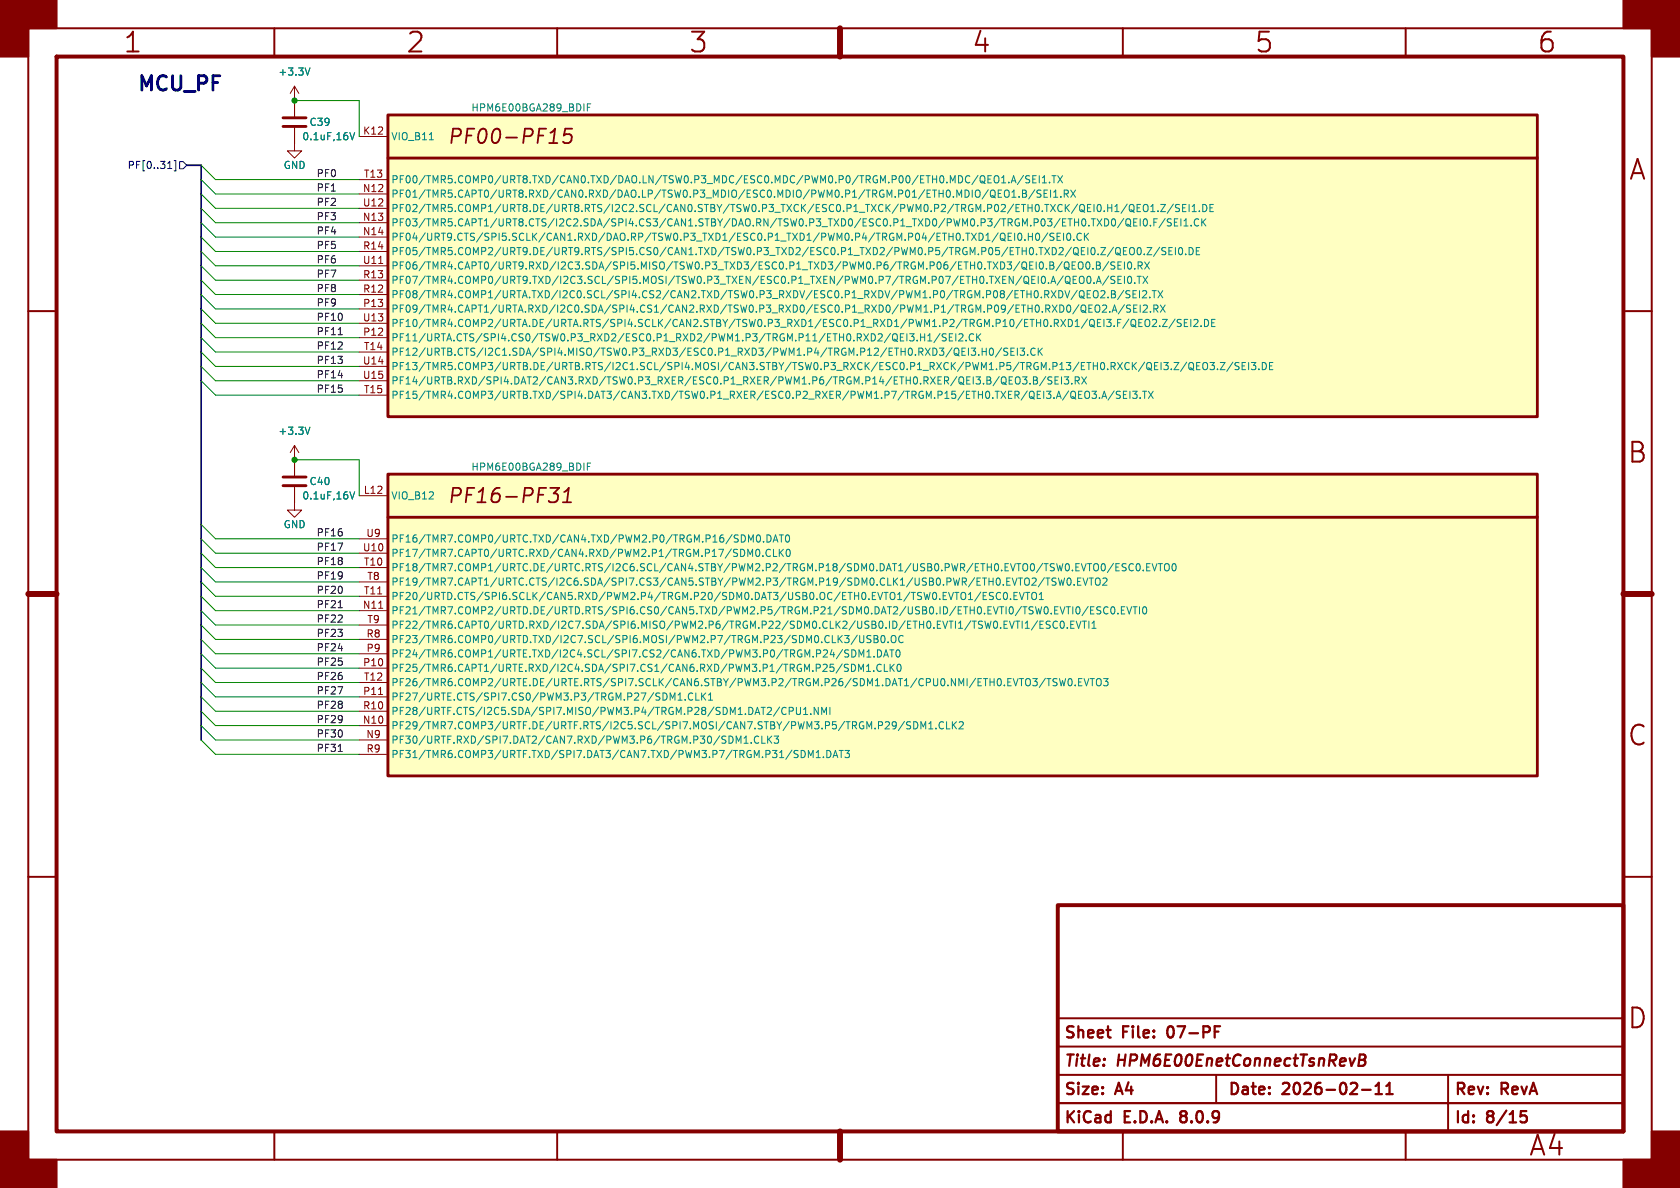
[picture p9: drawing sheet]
<svg xmlns="http://www.w3.org/2000/svg" width="297mm" height="210mm" viewBox="0 0 297 210" stroke-linecap="round" stroke-linejoin="round" font-family="sans-serif">
<g fill="none" stroke="#840000" stroke-width=".35">
<path d="M5 5h287v200h-287zM48.5 5v5M98.5 5v5M148.5 5v5M198.5 5v5M248.5 5v5M5 55h5M287 55h5M5 105h5M287 105h5M5 155h5M287 155h5"/>
<path d="M187 195h100M187 190h100M187 185h100M187 180h100M215 190v5M256 190v10M48.5 200v5M98.5 200v5M148.5 200v5M198.5 200v5M248.5 200v5"/>
</g>
<path d="M10 10h277v190h-277zM187 160h100v40h-100z" fill="none" stroke="#840000" stroke-width=".7"/>
<path d="M148.5 5v5M5 105h5M287 105h5M148.5 200v5" fill="none" stroke="#840000" stroke-width="1.1"/>
<g fill="#840000" stroke="#840000" stroke-width=".35">
<path d="M0 0h10v5h-5v5h-5z"/>
<path d="M0 200h5v5h5v5h-10z"/>
<path d="M287 0h10v10h-5v-5h-5z"/>
<path d="M292 200h5v10h-10v-5h5z"/>
</g>
<g fill="none" stroke="#840000" stroke-width=".4">
<path d="M206.5 181.8l-.1 .4 .1 .8M208.7 196.6l-.1 .2 .1 .3M208.7 197.5l-.1 .1 .1 .6M240.3 187.4h.7M240.4 186.4h.7a.49 .49 0 0 1 .3 .5 .49 .49 0 0 1-.4 .5M240.8 192.6h1.5M241 187.4l.2 .1a.58 .58 0 0 1-.3 .9h-.7M243.2 193.4h1.1M243.2 192l.5-.6v2M245.1 193.4h1.1M245.1 192l.5-.6v2M268.9 196.4h.9"/>
<path d="M269.1 197.2h.5l.3 .4v.4l-.2 .3-.6 .1"/>
</g>
<path d="M52.1 25.4v1.3h1.2l-1.2 1.2-1.3-1.2h1.3M52.1 86.1v4.1h1.2l-1.2 1.2-1.3-1.2h1.3M52.1 81.3v2.8" fill="none" stroke="#840000" stroke-width=".18"/>
<path d="M50 85.9h4.1M50 84.3h4.1" fill="none" stroke="#840000" stroke-width=".51"/>
<path d="M61.9 86.9l.4 1.3 .4-1.3" fill="none" stroke="#008484" stroke-width=".18"/>
<path d="M68.6 83.8h203.2v53.4h-203.2z" fill="#ffffc2"/>
<path d="M68.6 83.8h203.2v53.4h-203.2zM68.6 91.4h203.2" fill="none" stroke="#840000" stroke-width=".51"/>
<path d="M97.3 86.2h1.6l-1 1 .6 .1 .2 .4-.1 .6-.5 .5M99.5 88.8h1.5M99.7 87l.8-.8-.3 2.6" fill="none" stroke="#840000" stroke-width=".32"/>
<g fill="none" stroke="#840000" stroke-width=".18">
<path d="M63.5 87.6h5.1M63.5 97.8h5.1M63.5 95.3h5.1M63.5 108h5.1M63.5 118.1h5.1M63.5 115.6h5.1M63.5 113h5.1M63.5 100.3h5.1M63.5 105.4h5.1M63.5 102.9h5.1M63.5 110.5h5.1M66.9 107.5h.8"/>
<path d="M63.5 128.3h5.1M63.5 130.8h5.1M63.5 123.2h5.1M63.5 125.7h5.1M63.5 133.4h5.1M63.5 120.7h5.1M66.9 122.8h.7"/>
</g>
<g fill="none" stroke="#008484" stroke-width=".18">
<path d="M103.8 82.5h.5M104.4 81.9h-.6v1.2M132.2 97.1l.4 .9 .5-.9v1.3M132.7 95.5l.5-.9v1.2M133.7 97.2l.2-.1a.68 .68 0 0 1 .4 .6 .68 .68 0 0 1-.4 .7l-.2-.2-.1-.3zM133.9 94.6h.1a.68 .68 0 0 1 .5 .6 .68 .68 0 0 1-.5 .6 .84 .84 0 0 1-.1-1.2zM134.9 98.2v.2M135 95.7v.1M135.6 94.6a.64 .64 0 0 1 .7 .6 .64 .64 0 0 1-.7 .6zM136.2 97.2a.6 .6 0 0 0-.8 .4 .6 .6 0 0 0 .6 .8l.2-.2M136.7 95.8l.4-1.2 .4 1.2M136.7 97.1v1.3h.6"/>
<path d="M136.8 95.5h.6M137.8 97.1v1.3M137.8 94.6h.7M137.9 97.6l.6 .8M138.1 94.6v1.2M138.5 97.1l-.7 .7M139 94.7l.2-.1a.68 .68 0 0 1 .4 .6 .68 .68 0 0 1-.4 .6l-.2-.1-.1-.4zM139.1 97.2l.2-.1a.68 .68 0 0 1 .4 .6 .68 .68 0 0 1-.4 .7l-.2-.2-.1-.3zM194.8 99.8l.2-.2a.68 .68 0 0 1 .4 .7 .68 .68 0 0 1-.4 .6l-.2-.1-.1-.4zM196.9 99.6l-1.1 1.6M197.9 99.6h-.6v1.3h.6M199.1 99.7l-.5-.1-.2 .2v.3l.6 .3 .1 .3-.3 .2-.4-.1"/>
<path d="M200.4 99.8a.6 .6 0 0 0-.9 .4 .6 .6 0 0 0 .6 .7l.3-.1M201 99.8l.1-.2a.68 .68 0 0 1 .5 .7 .68 .68 0 0 1-.5 .6l-.1-.1-.2-.4zM203.3 99.6h-.6v1.3h.6M203.7 99.6l.4 1.3 .4-1.3M204.8 99.6h.7M205.1 99.6v1.3M206 99.7l.2-.1a.43 .43 0 0 1 .5 .5v.4a.42 .42 0 0 1-.4 .4 .42 .42 0 0 1-.4-.4v-.4zM207.3 99.8l.2-.2a.68 .68 0 0 1 .4 .7 .68 .68 0 0 1-.4 .6l-.2-.1-.1-.4zM149.3 112.3h.8l-.4 .5 .3 .1v.6l-.1 .1-.6-.1M150 117.5l-.5-.1-.2 .1v.4l.6 .2 .1 .3-.3 .3-.4-.1M150 114.9h-.4l-.2 .1v.4l.5 .2 .1 .3-.2 .2h-.5M150.5 117.4a.64 .64 0 0 1 .8 .7 .64 .64 0 0 1-.8 .6z"/>
<path d="M150.6 114.9a.64 .64 0 0 1 .7 .6 .64 .64 0 0 1-.7 .6zM151.6 112.3l-1.1 1.6M151.8 118.7v-1.3l.4 .9 .4-.9v1.3M151.9 116.1v-1.2l.4 .9 .4-.9v1.2M152 112.3v1.1l.2 .2 .4-.1 .1-.1v-1.1M153.2 118.7h.7M153.2 117.8l.4-.4v1.3M153.2 116.1h.8M153.2 115.2l.4-.3v1.2M154 112.4l-.5-.1-.2 .2v.3l.6 .3 .1 .3-.3 .2-.4-.1M154.5 118.6v.1M154.5 116v.1"/>
<path d="M154.5 112.3h.4l.3 .3-.3 .3 .3 .2v.3l-.2 .2h-.5zM154.5 112.9h.4M155.1 114.9a.64 .64 0 0 1 .8 .6 .64 .64 0 0 1-.8 .6zM155.8 117.5a.6 .6 0 0 0-.8 .5 .6 .6 0 0 0 .5 .7l.3-.1M155.9 112.5l.1-.2a.68 .68 0 0 1 .5 .7 .68 .68 0 0 1-.5 .6l-.1-.1-.2-.4zM156.2 116.1l.4-1.2 .5 1.2M156.3 117.4v1.3h.6M156.3 115.8h.6M157 113.5v.1M157.3 114.9h.7M157.4 117.4v1.3M157.5 118l.6 .7"/>
<path d="M157.6 112.5l.2-.2a.43 .43 0 0 1 .6 .5v.4a.42 .42 0 0 1-.4 .4 .42 .42 0 0 1-.5-.4zM157.7 114.9v1.2M158.1 117.4l-.7 .7M158.5 115l.2-.1a.68 .68 0 0 1 .4 .6 .68 .68 0 0 1-.4 .6l-.2-.1-.1-.3zM158.7 117.5l.2-.1a.68 .68 0 0 1 .4 .7 .68 .68 0 0 1-.4 .6l-.2-.1-.1-.4zM159.7 112.5a.6 .6 0 0 0-.9 .4 .6 .6 0 0 0 .6 .7l.3-.1M173.4 104.7l-1.1 1.6M173.8 105.3h.4M174.4 104.7h-.6v1.3h.6M175.6 104.8l-.5-.1-.1 .1v.4l.5 .2 .1 .3-.2 .3-.5-.1M176.9 104.8a.6 .6 0 0 0-.8 .5 .6 .6 0 0 0 .6 .7l.2-.1M177.5 104.8l.2-.1a.68 .68 0 0 1 .4 .7 .68 .68 0 0 1-.4 .6l-.2-.1-.1-.4z"/>
<path d="M178.6 105.9v.1M179.3 105.3h.4M179.6 109.8h.7M179.9 104.7h-.6v1.3h.6M179.9 109.8v1.3M180.2 104.7l.4 1.3 .5-1.3M180.7 109.8v1.3M181.3 111.1h.7M181.3 110.2l.3-.4v1.3M181.3 104.7h.7M181.7 104.7v1.3M182.5 102.2h.4l.3 .3-.8 .9h.8"/>
<path d="M182.6 104.8l.1-.1a.43 .43 0 0 1 .5 .4v.5a.42 .42 0 0 1-.4 .4 .42 .42 0 0 1-.4-.4v-.5zM183.4 109.7l-1.1 1.7M183.7 106h.8M183.7 105.1l.4-.4v1.3M183.9 110.4h.4M184.5 109.8h-.6v1.3h.6M184.6 102.1l-1.1 1.7M184.8 119.9l-1.1 1.6M184.9 102.2h.7M185.1 120h.7M185.2 102.2v1.2M185.4 120v1.2"/>
<path d="M185.7 109.9l-.5-.1-.2 .1v.4l.5 .2 .2 .3-.3 .3-.5-.1M186.7 102.2h-.5l-.2 .1v.4l.6 .2 .1 .3-.2 .2h-.5M186.9 109.9a.6 .6 0 0 0-.8 .4 .6 .6 0 0 0 .6 .8l.2-.2M187.1 102.2l.3 1.2 .3-.9 .2 .9 .3-1.2M187.3 120l.3 1.2 .2-.9 .3 .9 .3-1.2M187.6 109.9l.1-.1a.68 .68 0 0 1 .5 .6 .68 .68 0 0 1-.5 .7 .84 .84 0 0 1-.1-1.2zM188.5 107.3h.7M188.7 110.9v.2M188.7 102.3l.2-.1a.68 .68 0 0 1 .5 .6 .68 .68 0 0 1-.5 .6l-.2-.1-.1-.3zM188.9 107.3v1.2M189.3 110.4h.4M189.7 107.3v1.2"/>
<path d="M189.9 103.3v.1M189.9 109.8h-.6v1.3h.6M190.3 109.8l.4 1.3 .4-1.3M190.3 107.4l.2-.1a.68 .68 0 0 1 .4 .6 .68 .68 0 0 1-.4 .6l-.2-.1-.1-.4zM190.5 102.8h.4M191.1 102.2h-.6v1.2h.6M191.3 120h-.6v1.2h.6M191.4 109.8h.7M191.5 102.2l.4 1.2 .4-1.2M191.7 120l.4 1.2 .4-1.2M191.7 109.8v1.3M192.4 107.2l-1.1 1.6"/>
<path d="M192.5 109.8v1.3M192.6 102.2h.7M192.7 120h.8M192.8 107.9h.4M192.9 102.2v1.2M193 111.1h.8M193 110.2l.4-.4v1.3M193.1 120v1.2M193.4 107.3h-.6v1.2h.6M193.7 102.4l.3-.2a.43 .43 0 0 1 .5 .4v.4a.42 .42 0 0 1-.4 .5 .42 .42 0 0 1-.5-.5zM194.6 107.3h-.5l-.1 .1v.3l.5 .3 .1 .3-.2 .2h-.5M195 102.3l.5-.1 .2 .3-.8 .9h.8"/>
<path d="M195.1 120h.8l-.4 .4 .3 .2v.5l-.2 .1-.5-.1M195.9 107.4a.6 .6 0 0 0-.9 .4 .6 .6 0 0 0 .6 .7l.3-.1M196.5 107.4l.2-.1a.68 .68 0 0 1 .4 .6 .68 .68 0 0 1-.4 .6l-.2-.1-.1-.4zM197.3 100.2h.4M197.6 108.4v.1M198.2 107.9h.5M198.8 107.3h-.6v1.2h.6M199.2 107.3l.4 1.2 .5-1.2M200.3 107.3h.7M200.7 107.3v1.2M201.4 107.3v1.2M202.1 100.8v.1"/>
<path d="M202.1 107.4l.2-.1a.68 .68 0 0 1 .4 .6 .68 .68 0 0 1-.4 .6l-.2-.1-.1-.4zM202.7 100.2h.4M118.9 123.4l.4-.9v1.3M119.9 123.8h.7M119.9 122.9l.3-.4v1.3M121.1 123.6v.2M122.5 122.6a.6 .6 0 0 0-.9 .4 .6 .6 0 0 0 .6 .8l.3-.2M123 122.5v1.3h.6M124 122.5v1.3M124.2 123l.6 .8M124.8 122.5l-.8 .7M125.2 123.8h.8"/>
<path d="M125.2 122.9l.4-.4v1.3M130.1 130.1l.5 .9 .4-.9v1.3M131.5 131.4h.8M131.5 130.5l.4-.4v1.3M132.8 131.3v.1M134.1 130.2a.6 .6 0 0 0-.8 .5 .6 .6 0 0 0 .6 .7l.2-.1M134.7 130.1v1.3h.6M135.7 130.1v1.3M135.9 130.7l.5 .7M136.4 130.1l-.7 .7M136.9 130.1h.7l-.4 .5 .4 .1v.6l-.2 .1-.5-.1M139 125.2a.6 .6 0 0 0-.9 .4 .6 .6 0 0 0 .6 .7l.3-.1"/>
<path d="M139.5 125.7l.6-.1 .1-.1v-.3l-.7-.2v1.3M140.8 125v1.1l.2 .2 .4-.1 .1-.1v-1.1M141.9 132.7a.68 .68 0 0 1 .5 .6 .68 .68 0 0 1-.5 .6M142.1 126.3h.7M142.1 125.4l.3-.4v1.3M142.9 133.9v-1.2l.4 .9 .5-.9v1.2M143.3 126.2v.1M144.3 133l.4-.3v1.2M144.3 133.9h.7M144.7 125v1.3l-.8-1.3v1.3M145.3 126.3v-1.3l.4 .9 .4-.9v1.3M145.6 133.8v.1"/>
<path d="M146.2 132.7a.64 .64 0 0 1 .7 .6 .64 .64 0 0 1-.7 .6zM146.7 125v1.3M147.3 133.9l.4-1.2 .4 1.2M147.4 133.6h.6M148.4 132.7h.7M148.7 132.7v1.2M149.4 132.7h.8l-.5 .4 .4 .2v.5l-.2 .1-.5-.1M159.9 127.5l-1.1 1.7M161 127.6h-.5l-.2 .1v.4l.6 .2 .1 .3-.3 .2h-.4M161.5 127.6a.64 .64 0 0 1 .8 .6 .64 .64 0 0 1-.8 .6zM162.8 128.8v-1.2l.4 .9 .5-.9v1.2M164.2 128.8h.7"/>
<path d="M164.2 127.9l.4-.3v1.2M165.5 128.7v.1M166.8 127.7a.6 .6 0 0 0-.8 .4 .6 .6 0 0 0 .6 .7l.2-.1M167.3 127.6v1.2h.6M168.4 127.6v1.2M168.6 128.1l.5 .7M169.1 127.6l-.7 .7M169.6 127.7l.5-.1 .2 .3-.8 .9h.8M186.9 120h-.5l-.2 .1v.3l.6 .3 .1 .3-.3 .2h-.5M188.9 120.1l.2-.1a.68 .68 0 0 1 .5 .6 .68 .68 0 0 1-.5 .6l-.2-.1-.1-.4zM190.1 121.1v.1M190.7 120.6h.4"/>
<path d="M194 120h.1a.43 .43 0 0 1 .6 .4v.4a.42 .42 0 0 1-.4 .4 .42 .42 0 0 1-.5-.4v-.4z"/>
</g>
<path d="M68.6 20.3h203.2v53.4h-203.2z" fill="#ffffc2"/>
<path d="M50 22.4h4.1M50 20.8h4.1M68.6 20.3h203.2v53.4h-203.2zM68.6 27.9h203.2" fill="none" stroke="#840000" stroke-width=".51"/>
<path d="M97.1 25.3h1.4M101.2 22.7h-1.3l-.2 1.3 .4-.3 .8 .1 .2 .4-.2 .8-.4 .3h-.6l-.4-.3" fill="none" stroke="#840000" stroke-width=".32"/>
<g fill="none" stroke="#840000" stroke-width=".18">
<path d="M52.1 15.2v5.4M52.1 15.2l-.8 1.3M52.1 15.2l.7 1.3M52.1 22.6v2.8M63.5 24.1h5.1M63.5 34.3h5.1M63.5 39.4h5.1M63.5 31.8h5.1M63.5 36.8h5.1M63.5 41.9h5.1M63.5 59.7h5.1M63.5 54.6h5.1"/>
<path d="M63.5 52.1h5.1M63.5 49.5h5.1M63.5 44.5h5.1M63.5 47h5.1M63.5 57.2h5.1M66.9 46.6h.8M52.1 78.7l-.8 1.3M52.1 78.7v5.4M52.1 78.7l.7 1.3M63.5 62.2h5.1M63.5 69.9h5.1M63.5 64.8h5.1"/>
<path d="M63.5 67.3h5.1M52.1 86.1v2.8"/>
</g>
<g fill="none" stroke="#008484" stroke-width=".18">
<path d="M54.8 12l-.4 1.3M103.8 19h.5M104.4 18.4h-.6v1.2M61.9 23.4l.4 1.3 .4-1.3M75.9 24.7h.7M175.9 31.1h.1a.43 .43 0 0 1 .6 .4v.4a.42 .42 0 0 1-.4 .4 .42 .42 0 0 1-.5-.4v-.4zM177.1 32.3h.7M177.1 31.4l.3-.3v1.2M177.7 33.7l.2-.1a.43 .43 0 0 1 .5 .4v.4a.42 .42 0 0 1-.4 .5 .42 .42 0 0 1-.4-.5v-.4zM178.3 32.2v.1M178.8 32.3l.4-1.2 .4 1.2M178.9 32h.6"/>
<path d="M178.9 34.9h.7M178.9 34l.4-.4v1.3M180.2 34.7v.2M180.8 33.6h.4l.2 .2-.2 .4 .2 .1 .1 .3-.2 .3h-.5zM180.8 34.2h.4M180.9 31l-1 1.6M182 31.1h-.4l-.2 .1v.3l.5 .3 .1 .3-.2 .2h-.5M182.6 31.7h.4M182.9 33.5l-1 1.7M183.2 31.1h-.6v1.2h.6M183.7 31.1v1.2M184 33.7l-.5-.1-.1 .1v.4l.5 .2 .1 .3-.2 .3-.5-.1"/>
<path d="M184.3 32.3h.7M184.3 31.4l.3-.3v1.2M184.6 34.2h.4M185.2 33.6h-.6v1.3h.6M185.5 32.2v.1M185.7 33.6v1.3M186 31.1h.7M186.3 34.9h.7M186.3 34l.3-.4v1.3M186.3 31.1v1.2M187 31.1l.8 1.2M187.5 34.7v.2"/>
<path d="M187.8 31.1l-.8 1.2M188.1 34.3l.6-.1 .2-.2-.1-.3-.7-.1v1.3M188.4 34.3l.5 .6M189.3 33.6l.8 1.3M190.1 33.6l-.8 1.3M196.8 38.7a.68 .68 0 0 1 .4 .6 .68 .68 0 0 1-.4 .6M198.7 38.6l-1.1 1.7M199.1 38.9l.2-.2a.43 .43 0 0 1 .6 .4v.4a.42 .42 0 0 1-.4 .5 .42 .42 0 0 1-.5-.5zM199.3 36.1l-1.1 1.6M199.3 39.6l.6 .5M199.7 36.3l.2-.2a.43 .43 0 0 1 .6 .5v.4a.42 .42 0 0 1-.4 .4 .42 .42 0 0 1-.5-.4zM199.9 37.1l.6 .4"/>
<path d="M200.4 39.3h.4M201 36.7h.4M201 38.7h-.6v1.2h.6M201.6 38.7v1.2M201.6 36.1h-.6v1.3h.6M202.2 36.3l.2-.2a.43 .43 0 0 1 .6 .5v.4a.42 .42 0 0 1-.5 .4 .42 .42 0 0 1-.4-.4zM202.2 38.8l.2-.1a.68 .68 0 0 1 .5 .6 .68 .68 0 0 1-.5 .6l-.2-.1-.1-.3zM203.4 39.8v.1M203.4 36.5l.4-.4v1.3M203.4 37.4h.8M204 39.3h.4M204.6 38.7h-.6v1.2"/>
<path d="M204.7 37.3v.1M205.2 36.1h.8l-.8 1.3h.8M206 38.6l-1.1 1.7M207.1 38.7h-.5l-.2 .1v.4l.6 .2 .1 .3-.3 .2h-.5M207.4 36.1l-1.1 1.6M207.6 39.3h.4M208.2 38.7h-.6v1.2h.6M208.5 36.2l-.5-.1-.1 .2v.3l.5 .3 .1 .3-.2 .2-.5-.1M208.8 38.7v1.2M209.1 36.7h.4M209.3 39.9h.7M209.3 39l.4-.3v1.2"/>
<path d="M209.7 36.1h-.6v1.3h.6M210.2 36.1v1.3M210.6 39.8v.1M210.8 36.5l.3-.4v1.3M210.8 37.4h.7M211.9 38.8a.6 .6 0 0 0-.8 .4 .6 .6 0 0 0 .6 .7l.2-.1M212 37.3v.1M212.5 38.7v1.2M212.6 36.1a.64 .64 0 0 1 .8 .7 .64 .64 0 0 1-.8 .6zM212.6 39.2l.6 .7M213.2 38.7l-.7 .7M213.9 36.7h.4"/>
<path d="M214.5 36.1h-.6v1.3h.6M160.8 59h.8l-.4 .5 .3 .1 .1 .4-.2 .3h-.4M162.7 59v1.3M162.7 59.6h.8M163.5 59v1.3M164 59.4l.4-.4v1.3M166.2 58.9l-1.1 1.7M167.3 59.1l-.5-.1-.2 .1v.4l.6 .2 .1 .3-.3 .3-.4-.1M167.8 59.6h.4M168.4 59h-.6v1.3h.6M169 59v1.3M169.5 59.1l.5-.1 .2 .4-.7 .9h.7"/>
<path d="M172.1 59.1a.6 .6 0 0 0-.8 .4 .6 .6 0 0 0 .6 .8l.2-.2M172.7 59v1.3M172.8 59.5l.6 .8M173.4 59l-.7 .7M178.2 41.8h.4M178.2 42.5h.6M178.2 41.2h.6M179.4 41.2v1.3M180 41.3l.2-.1a.68 .68 0 0 1 .5 .7 .68 .68 0 0 1-.5 .6l-.2-.1-.1-.4zM181.2 42.4v.1M181.8 41.8h.7M181.8 41.2v1.3"/>
<path d="M182.5 41.2v1.3M183.2 41.3l.2-.1a.68 .68 0 0 1 .4 .7 .68 .68 0 0 1-.4 .6 .84 .84 0 0 1-.2-1.2zM185.2 41.2l-1 1.6M186.3 41.3l-.5-.1-.1 .1v.4l.5 .2 .1 .3-.2 .3-.5-.1M186.9 41.8h.4M187.5 41.2h-.6v1.3h.6M187.8 46.2l-1.1 1.7M188 41.2v1.3M188.2 46.5l.2-.2a.43 .43 0 0 1 .6 .4v.4a.42 .42 0 0 1-.4 .5 .42 .42 0 0 1-.5-.5zM188.4 49l.2-.2a.43 .43 0 0 1 .6 .5v.4a.42 .42 0 0 1-.5 .4 .42 .42 0 0 1-.4-.4zM188.4 47.3l.7 .4M188.6 49.8l.6 .4"/>
<path d="M188.7 41.3l.2-.1a.68 .68 0 0 1 .4 .7 .68 .68 0 0 1-.4 .6 .84 .84 0 0 1-.2-1.2zM189.5 46.9h.5M189.7 49.4h.4M189.8 42.4v.1M190.1 46.3h-.6v1.3h.6M190.3 48.8h-.6v1.3h.6M190.7 53.9l-1 1.6M190.8 46.4l.1-.1a.43 .43 0 0 1 .6 .4v.4a.42 .42 0 0 1-.5 .5 .42 .42 0 0 1-.4-.5v-.4zM190.9 49l.2-.2a.43 .43 0 0 1 .6 .5v.4a.42 .42 0 0 1-.5 .4 .42 .42 0 0 1-.4-.4zM190.9 51.6l.2-.2a.43 .43 0 0 1 .6 .4v.4a.43 .43 0 0 1-.3 .4 .43 .43 0 0 1-.5-.1M191 52.3l.7 .5M191.2 41.3a.6 .6 0 0 0-.9 .5 .6 .6 0 0 0 .6 .7l.3-.1"/>
<path d="M191.2 54.1l.2-.2a.43 .43 0 0 1 .6 .4v.5a.42 .42 0 0 1-.5 .4 .42 .42 0 0 1-.4-.4zM191.3 54.9l.7 .4M191.7 41.2v1.3M191.9 41.8l.5 .7M192.1 46.4l.2-.1a.68 .68 0 0 1 .4 .6 .68 .68 0 0 1-.4 .7l-.2-.2-.1-.3zM192.2 52h.4M192.3 49l.1-.2a.68 .68 0 0 1 .5 .7 .68 .68 0 0 1-.5 .6l-.1-.1-.2-.4zM192.4 41.2l-.7 .7M192.5 54.5h.4M192.8 51.4h-.6v1.2h.6M193.1 53.9h-.6v1.3h.6M193.2 47.4v.2"/>
<path d="M193.3 51.6l.3-.2a.43 .43 0 0 1 .5 .4v.4a.42 .42 0 0 1-.4 .5 .42 .42 0 0 1-.4-.5zM193.4 50v.1M193.6 54.1l.3-.2a.43 .43 0 0 1 .5 .4v.5a.42 .42 0 0 1-.4 .4 .42 .42 0 0 1-.4-.4zM193.8 46.3h.5l.2 .2-.2 .4 .2 .1 .1 .3-.3 .3h-.5zM193.8 50.1l.5-1.3 .4 1.3M193.8 46.9h.5M194 49.7h.6M194.6 51.5l.5-.1 .2 .3-.7 .9h.7M194.9 54l.5-.1 .2 .4-.7 .9h.7M195.9 52.5v.1M196 48.8l-1.1 1.6M196 46.2l-1.1 1.7"/>
<path d="M196.2 55.1v.1M196.5 51.4h.4l.3 .2-.3 .4 .3 .1v.3l-.2 .2h-.5zM196.5 52h.4M196.6 55.2l.4-1.3 .5 1.3M196.7 54.8h.6M196.9 43.7l-1.1 1.6M197.1 48.9l-.5-.1-.2 .2v.3l.6 .3 .1 .3-.2 .2-.5-.1M197.1 46.4l-.5-.1-.2 .1v.4l.6 .2 .1 .3-.2 .3-.5-.1M197.4 43.8h.1a.43 .43 0 0 1 .6 .4v.4a.42 .42 0 0 1-.5 .4 .42 .42 0 0 1-.4-.4v-.4zM197.5 44.7l.6 .5M197.6 49.4h.5M197.6 46.9h.5"/>
<path d="M198.2 48.8h-.6v1.3h.6M198.2 46.3h-.6v1.3h.6M198.6 44.4h.4M198.7 51.3l-1.1 1.7M198.8 46.3v1.3M198.8 48.8v1.3M198.8 53.9l-1.1 1.6M199.2 43.8h-.6v1.2h.6M199.5 49l.1-.2a.68 .68 0 0 1 .5 .7 .68 .68 0 0 1-.5 .6l-.1-.1-.2-.4zM199.5 46.4l.1-.1a.68 .68 0 0 1 .5 .6 .68 .68 0 0 1-.5 .7 .84 .84 0 0 1-.1-1.2zM199.6 56.4l-1.1 1.6M199.8 43.9l.2-.1a.43 .43 0 0 1 .5 .4v.4a.42 .42 0 0 1-.4 .4 .42 .42 0 0 1-.4-.4z"/>
<path d="M199.8 51.4h-.5l-.2 .1v.4l.5 .2 .2 .3-.3 .2h-.5M199.9 54l-.5-.1-.2 .1v.4l.6 .2 .1 .3-.3 .3-.4-.1M200 56.6l.2-.1a.43 .43 0 0 1 .6 .4v.4a.42 .42 0 0 1-.4 .4 .42 .42 0 0 1-.5-.4zM200.2 57.4l.6 .5M200.3 52h.4M200.4 54.5h.4M200.6 50v.1M200.6 47.4v.2M200.9 51.4h-.6v1.2h.6M201 48.8h.8M201 53.9h-.6v1.3h.6M201.2 43.8h.1a.68 .68 0 0 1 .5 .6 .68 .68 0 0 1-.5 .6 .84 .84 0 0 1-.1-1.2z"/>
<path d="M201.2 47l.6-.1 .1-.2v-.3l-.7-.1v1.3M201.3 57.1h.5M201.4 48.8v1.3M201.4 51.4v1.2M201.5 47l.4 .6M201.6 53.9v1.3M201.9 56.5h-.6v1.2h.6M202 51.5l.5-.1 .2 .3-.8 .9h.8M202.1 48.8l.8 1.3M202.1 54l.5-.1 .2 .4-.7 .9h.7M202.3 44.9v.1M202.4 46.3l.8 1.3"/>
<path d="M202.6 56.5h.1a.43 .43 0 0 1 .6 .4v.4a.42 .42 0 0 1-.5 .4 .42 .42 0 0 1-.4-.4v-.4zM202.8 43.8h.8l-.8 1.2h.8M202.9 48.8l-.8 1.3M203.2 46.3l-.8 1.3M203.3 52.5v.1M203.4 55.1v.1M203.7 51.4h.7M203.7 56.6l.5-.1 .3 .3-.8 .9h.8M204 54.6l.6-.1 .1-.2v-.3l-.7-.1v1.3M204.1 51.4v1.2M204.3 54.6l.4 .6M204.7 51.4l.9 1.2"/>
<path d="M205 43.7l-1.1 1.6M205 57.6v.1M205.1 53.9l.9 1.3M205.5 56.5h.8l-.8 1.2h.8M205.6 51.4l-.9 1.2M206 53.9l-.9 1.3M206.1 43.8h-.5l-.2 .1v.3l.6 .3 .1 .3-.2 .2h-.5M206.7 44.4h.4M207.3 43.8h-.6v1.2h.6M207.7 56.4l-1 1.6M207.8 43.8v1.2M208.5 43.8h.1a.68 .68 0 0 1 .5 .6 .68 .68 0 0 1-.5 .6 .84 .84 0 0 1-.1-1.2z"/>
<path d="M208.8 56.5h-.5l-.1 .1v.3l.5 .3 .1 .3-.2 .2h-.5M209.4 57.1h.4M209.6 44.9v.1M210 56.5h-.6v1.2h.6M210.2 43.8a.64 .64 0 0 1 .8 .6 .64 .64 0 0 1-.8 .6zM210.5 56.5v1.2M211.1 56.6l.4-.1 .3 .3-.8 .9h.8M211.5 44.4h.4M212.1 43.8h-.6v1.2h.6M212.3 57.6v.1M212.9 56.5a.64 .64 0 0 1 .8 .6 .64 .64 0 0 1-.8 .6zM214.2 57.1h.4"/>
<path d="M214.8 56.5h-.6v1.2h.6M54.8 75.5l-.4 1.3M162.1 60.1v.2M164 60.3h.7M170.8 60.1v.2M171.2 61.5v1.3M171.7 61.5h.8l-.4 .5 .3 .1v.6l-.2 .1-.5-.1M173 62.7v.1M173.6 61.5v1.3M173.6 62.1h.8M174.4 61.5v1.3M175.1 61.6l.1-.1a.68 .68 0 0 1 .4 .7 .68 .68 0 0 1-.4 .6 .84 .84 0 0 1-.1-1.2z"/>
<path d="M177.1 61.5l-1.1 1.6M178.2 61.6l-.5-.1-.2 .2v.3l.5 .3 .2 .3-.3 .2-.5-.1M178.4 67.2h.4M178.4 67.9h.6M178.4 66.6h.6M178.7 62.1h.4M179.3 61.5h-.6v1.3h.6M179.7 66.7l.1-.1a.43 .43 0 0 1 .5 .4v.5a.42 .42 0 0 1-.4 .4 .42 .42 0 0 1-.4-.4v-.5zM179.9 61.5v1.3M180.3 61.5h.8l-.4 .5 .4 .1v.6l-.2 .1-.6-.1M180.8 66.6h.8l-.5 .5 .4 .1v.6l-.2 .1-.5-.1M181.7 62.7v.1"/>
<path d="M182.1 67.8v.1M182.7 66.6h.4l.3 .3-.3 .3 .3 .1v.3l-.2 .3h-.5zM182.7 67.2h.4M183 61.7a.6 .6 0 0 0-.8 .4 .6 .6 0 0 0 .6 .7l.2-.1M183.5 61.5v1.3M183.7 62.1l.6 .7M184.3 61.5l-.8 .8M184.9 66.6l-1.1 1.6M186 66.7l-.5-.1-.2 .1v.4l.5 .2 .2 .3-.3 .3-.5-.1M186.5 67.2h.4M187.1 66.6h-.6v1.3h.6M187.7 66.6v1.3"/>
<path d="M188.1 66.6h.8l-.4 .5 .4 .1v.6l-.2 .1-.6-.1M189.5 67.8v.1M189.8 70.2l.2 .2M189.8 69.2h.2a.9 .9 0 0 1 0 1.2M190 70.4l.2 .2M190 70.4h-.2M190.1 67.3l.6-.1 .1-.2-.1-.3-.6-.1v1.3M190.4 67.3l.4 .6M190.7 69.8h.4M191.2 66.6l.9 1.3M191.3 69.2h-.6v1.2h.6M191.8 69.3l.3-.1a.43 .43 0 0 1 .5 .4v.4a.42 .42 0 0 1-.4 .4 .42 .42 0 0 1-.4-.4z"/>
<path d="M192.1 66.6l-.9 1.3M193 69.2h.8l-.4 .4 .4 .2v.5l-.2 .1-.6-.1M194.4 70.3v.1M194.8 70.4l.4-1.2 .4 1.2M194.9 70.1h.6M197 69.1l-1.1 1.6M198.1 69.2h-.5l-.2 .1v.3l.5 .3 .2 .3-.3 .2h-.5M198.6 69.8h.4M199.2 69.2h-.6v1.2h.6M199.8 69.2v1.2M200.2 69.2h.8l-.4 .4 .4 .2v.5l-.2 .1-.6-.1M201.6 70.3v.1"/>
<path d="M202 69.2h.7M202.4 69.2v1.2M203 69.2l.9 1.2M203.9 69.2l-.9 1.2M207.6 64.1h.8l-.8 1.2h.8M209.8 64l-1.1 1.7M210.2 64.3l.3-.2a.43 .43 0 0 1 .5 .4v.4a.42 .42 0 0 1-.4 .5 .42 .42 0 0 1-.4-.5zM210.4 65l.7 .5M211.5 64.7h.5M212.2 64.1h-.7v1.2h.7M212.7 64.3l.2-.2a.43 .43 0 0 1 .6 .4v.4a.42 .42 0 0 1-.4 .5 .42 .42 0 0 1-.5-.5zM213.9 64.1h.8l-.4 .5 .3 .1v.5l-.1 .1-.6-.1"/>
<path d="M215.2 65.2v.1M215.7 64.1h.9l-.9 1.2h.9M218 64l-1.1 1.7M219 64.1h-.4l-.2 .1v.4l.5 .2 .1 .3-.2 .2h-.5M219.6 64.7h.4M220.2 64.1h-.6v1.2h.6M220.7 64.1v1.2M221.2 64.1h.8l-.4 .5 .4 .1v.5l-.2 .1-.6-.1M222.6 65.2v.1M223.2 64.1a.64 .64 0 0 1 .7 .6 .64 .64 0 0 1-.7 .6zM224.4 64.7h.5M225 64.1h-.6v1.2h.6"/>
<path d="M61.9 86.9l.4 1.3 .4-1.3"/>
</g>
<path d="M29.6 29.8h.8M30.8 28.4h.3v1.8h-.3M31.7 28.6h.7l.6 .6-.6 .6h-.7z" fill="none" stroke="#000084" stroke-width=".18"/>
<path d="M59.8 59.2h.7M59.8 107.4h.7M59.8 132.8h.7" fill="none" stroke="#000" stroke-width=".18"/>
<path d="M33 29.2h2.6v101.6" fill="none" stroke="#000084" stroke-width=".3"/>
<g fill="none" stroke="#008400" stroke-width=".18">
<path d="M52.1 17.8h11.4v6.3M35.6 34.3l2.5 2.5h25.4M35.6 31.8l2.5 2.5h25.4M35.6 29.2l2.5 2.6h25.4M35.6 39.4l2.5 2.5h25.4M35.6 36.8l2.5 2.6h25.4M35.6 41.9l2.5 2.6h25.4M35.6 57.2l2.5 2.5h25.4M35.6 59.7l2.5 2.5h25.4M35.6 52.1l2.5 2.5h25.4M35.6 47l2.5 2.5h25.4M35.6 49.5l2.5 2.6h25.4"/>
<path d="M35.6 44.5l2.5 2.5h25.4M35.6 54.6l2.5 2.6h25.4M35.6 64.8l2.5 2.5h25.4M35.6 62.2l2.5 2.6h25.4M35.6 67.3l2.5 2.6h25.4M35.6 97.8l2.5 2.5h25.4M35.6 95.3l2.5 2.5h25.4M35.6 92.7l2.5 2.6h25.4M52.1 81.3h11.4v6.3M35.6 110.5l2.5 2.5h25.4M35.6 100.3l2.5 2.6h25.4M35.6 115.6l2.5 2.5h25.4"/>
<path d="M35.6 113l2.5 2.6h25.4M35.6 108l2.5 2.5h25.4M35.6 118.1l2.5 2.6h25.4M35.6 105.4l2.5 2.6h25.4M35.6 102.9l2.5 2.5h25.4M35.6 123.2l2.5 2.5h25.4M35.6 120.7l2.5 2.5h25.4M35.6 130.8l2.5 2.6h25.4M35.6 125.7l2.5 2.6h25.4M35.6 128.3l2.5 2.5h25.4"/>
</g>
<g fill="#008400" stroke="#008400" stroke-width=".18">
<circle cx="52.1" cy="17.8" r=".46"/>
<circle cx="52.1" cy="81.3" r=".46"/>
</g>
<g font-size="4.9" fill="#840000">
<text x="21.7" y="9.8">1</text>
<text x="71.7" y="9.8">2</text>
<text x="121.7" y="9.8">3</text>
<text x="171.7" y="9.8">4</text>
<text x="221.7" y="9.8">5</text>
<text x="271.7" y="9.8">6</text>
<text x="287.8" y="32.3">A</text>
<text x="287.6" y="82.3">B</text>
<text x="287.6" y="132.3">C</text>
<text x="287.6" y="182.3">D</text>
<text x="270.2" y="204.8">A4</text>
</g>
<text font-size="3.5" fill="#0000c2" x="24.1" y="16.3">MCU_PF</text>
<g font-size="3.5" fill="#840000">
<text x="79" y="25.9">PF00-PF15</text>
<text x="79" y="89.4">PF16-PF31</text>
</g>
<g font-size="2.8" fill="#840000">
<text x="188" y="184.1">Sheet</text>
<text x="198.6" y="184.1">File:</text>
<text x="207.3" y="184.1">07-PF</text>
<text x="188" y="189.1">Title:</text>
<text x="197.7" y="189.1">HPM6E00EnetConnectTsnRevB</text>
<text x="188" y="194.1">Size:</text>
<text x="197.5" y="194.1">A4</text>
<text x="217" y="194.1">Date:</text>
<text x="226.9" y="194.1">2026-02-11</text>
<text x="257" y="194.1">Rev:</text>
<text x="265.5" y="194.1">RevA</text>
<text x="188" y="199.1">KiCad</text>
<text x="198.9" y="199.1">E.D.A.</text>
<text x="209.6" y="199.1">8.0.9</text>
<text x="257" y="199.1">Id:</text>
<text x="263" y="199.1">8/15</text>
</g>
<g font-size="1.8" fill="#008484">
<text x="49.1" y="13.6">+3.3V</text>
<text x="54.6" y="22.5">C39</text>
<text x="83.2" y="19.9">HPM6E00BGA289_BDIF</text>
<text x="53.3" y="25">0.1uF,16V</text>
<text x="69.1" y="25">VIO_B11</text>
<text x="50" y="30.1">GND</text>
<text x="69.1" y="35.2">PF01/TMR5.CAPT0/URT8.RXD/CAN0.RXD/DAO.LP/TSW0.P3_MDIO/ESC0.MDIO/PWM0.P1/TRGM.P01/ETH0.MDIO/QEO1.B/SEI1.RX</text>
<text x="69.1" y="32.6">PF00/TMR5.COMP0/URT8.TXD/CAN0.TXD/DAO.LN/TSW0.P3_MDC/ESC0.MDC/PWM0.P0/TRGM.P00/ETH0.MDC/QEO1.A/SEI1.TX</text>
<text x="69.1" y="40.2">PF03/TMR5.CAPT1/URT8.CTS/I2C2.SDA/SPI4.CS3/CAN1.STBY/DAO.RN/TSW0.P3_TXD0/ESC0.P1_TXD0/PWM0.P3/TRGM.P03/ETH0.TXD0/QEI0.F/SEI1.CK</text>
<text x="69.1" y="37.7">PF02/TMR5.COMP1/URT8.DE/URT8.RTS/I2C2.SCL/CAN0.STBY/TSW0.P3_TXCK/ESC0.P1_TXCK/PWM0.P2/TRGM.P02/ETH0.TXCK/QEI0.H1/QEO1.Z/SEI1.DE</text>
<text x="69.1" y="42.8">PF04/URT9.CTS/SPI5.SCLK/CAN1.RXD/DAO.RP/TSW0.P3_TXD1/ESC0.P1_TXD1/PWM0.P4/TRGM.P04/ETH0.TXD1/QEI0.H0/SEI0.CK</text>
<text x="69.1" y="45.3">PF05/TMR5.COMP2/URT9.DE/URT9.RTS/SPI5.CS0/CAN1.TXD/TSW0.P3_TXD2/ESC0.P1_TXD2/PWM0.P5/TRGM.P05/ETH0.TXD2/QEI0.Z/QEO0.Z/SEI0.DE</text>
<text x="69.1" y="47.9">PF06/TMR4.CAPT0/URT9.RXD/I2C3.SDA/SPI5.MISO/TSW0.P3_TXD3/ESC0.P1_TXD3/PWM0.P6/TRGM.P06/ETH0.TXD3/QEI0.B/QEO0.B/SEI0.RX</text>
<text x="69.1" y="52.9">PF08/TMR4.COMP1/URTA.TXD/I2C0.SCL/SPI4.CS2/CAN2.TXD/TSW0.P3_RXDV/ESC0.P1_RXDV/PWM1.P0/TRGM.P08/ETH0.RXDV/QEO2.B/SEI2.TX</text>
<text x="69.1" y="50.4">PF07/TMR4.COMP0/URT9.TXD/I2C3.SCL/SPI5.MOSI/TSW0.P3_TXEN/ESC0.P1_TXEN/PWM0.P7/TRGM.P07/ETH0.TXEN/QEI0.A/QEO0.A/SEI0.TX</text>
<text x="69.1" y="55.5">PF09/TMR4.CAPT1/URTA.RXD/I2C0.SDA/SPI4.CS1/CAN2.RXD/TSW0.P3_RXD0/ESC0.P1_RXD0/PWM1.P1/TRGM.P09/ETH0.RXD0/QEO2.A/SEI2.RX</text>
<text x="69.1" y="58">PF10/TMR4.COMP2/URTA.DE/URTA.RTS/SPI4.SCLK/CAN2.STBY/TSW0.P3_RXD1/ESC0.P1_RXD1/PWM1.P2/TRGM.P10/ETH0.RXD1/QEI3.F/QEO2.Z/SEI2.DE</text>
<text x="69.1" y="60.6">PF11/URTA.CTS/SPI4.CS0/TSW0.P3_RXD2/ESC0.P1_RXD2/PWM1.P3/TRGM.P11/ETH0.RXD2/QEI3.H1/SEI2.CK</text>
<text x="69.1" y="63.1">PF12/URTB.CTS/I2C1.SDA/SPI4.MISO/TSW0.P3_RXD3/ESC0.P1_RXD3/PWM1.P4/TRGM.P12/ETH0.RXD3/QEI3.H0/SEI3.CK</text>
<text x="69.1" y="65.6">PF13/TMR5.COMP3/URTB.DE/URTB.RTS/I2C1.SCL/SPI4.MOSI/CAN3.STBY/TSW0.P3_RXCK/ESC0.P1_RXCK/PWM1.P5/TRGM.P13/ETH0.RXCK/QEI3.Z/QEO3.Z/SEI3.DE</text>
<text x="69.1" y="70.7">PF15/TMR4.COMP3/URTB.TXD/SPI4.DAT3/CAN3.TXD/TSW0.P1_RXER/ESC0.P2_RXER/PWM1.P7/TRGM.P15/ETH0.TXER/QEI3.A/QEO3.A/SEI3.TX</text>
<text x="69.1" y="68.2">PF14/URTB.RXD/SPI4.DAT2/CAN3.RXD/TSW0.P3_RXER/ESC0.P1_RXER/PWM1.P6/TRGM.P14/ETH0.RXER/QEI3.B/QEO3.B/SEI3.RX</text>
<text x="49.1" y="77.1">+3.3V</text>
<text x="83.2" y="83.4">HPM6E00BGA289_BDIF</text>
<text x="53.3" y="88.5">0.1uF,16V</text>
<text x="54.6" y="86">C40</text>
<text x="69.1" y="88.5">VIO_B12</text>
<text x="50" y="93.6">GND</text>
<text x="69.1" y="101.2">PF18/TMR7.COMP1/URTC.DE/URTC.RTS/I2C6.SCL/CAN4.STBY/PWM2.P2/TRGM.P18/SDM0.DAT1/USB0.PWR/ETH0.EVTO0/TSW0.EVTO0/ESC0.EVTO0</text>
<text x="69.1" y="98.7">PF17/TMR7.CAPT0/URTC.RXD/CAN4.RXD/PWM2.P1/TRGM.P17/SDM0.CLK0</text>
<text x="69.1" y="96.1">PF16/TMR7.COMP0/URTC.TXD/CAN4.TXD/PWM2.P0/TRGM.P16/SDM0.DAT0</text>
<text x="69.1" y="106.3">PF20/URTD.CTS/SPI6.SCLK/CAN5.RXD/PWM2.P4/TRGM.P20/SDM0.DAT3/USB0.OC/ETH0.EVTO1/TSW0.EVTO1/ESC0.EVTO1</text>
<text x="69.1" y="103.7">PF19/TMR7.CAPT1/URTC.CTS/I2C6.SDA/SPI7.CS3/CAN5.STBY/PWM2.P3/TRGM.P19/SDM0.CLK1/USB0.PWR/ETH0.EVTO2/TSW0.EVTO2</text>
<text x="69.1" y="108.8">PF21/TMR7.COMP2/URTD.DE/URTD.RTS/SPI6.CS0/CAN5.TXD/PWM2.P5/TRGM.P21/SDM0.DAT2/USB0.ID/ETH0.EVTI0/TSW0.EVTI0/ESC0.EVTI0</text>
<text x="69.1" y="113.9">PF23/TMR6.COMP0/URTD.TXD/I2C7.SCL/SPI6.MOSI/PWM2.P7/TRGM.P23/SDM0.CLK3/USB0.OC</text>
<text x="69.1" y="111.4">PF22/TMR6.CAPT0/URTD.RXD/I2C7.SDA/SPI6.MISO/PWM2.P6/TRGM.P22/SDM0.CLK2/USB0.ID/ETH0.EVTI1/TSW0.EVTI1/ESC0.EVTI1</text>
<text x="69.1" y="119">PF25/TMR6.CAPT1/URTE.RXD/I2C4.SDA/SPI7.CS1/CAN6.RXD/PWM3.P1/TRGM.P25/SDM1.CLK0</text>
<text x="69.1" y="116.4">PF24/TMR6.COMP1/URTE.TXD/I2C4.SCL/SPI7.CS2/CAN6.TXD/PWM3.P0/TRGM.P24/SDM1.DAT0</text>
<text x="69.1" y="124.1">PF27/URTE.CTS/SPI7.CS0/PWM3.P3/TRGM.P27/SDM1.CLK1</text>
<text x="69.1" y="121.5">PF26/TMR6.COMP2/URTE.DE/URTE.RTS/SPI7.SCLK/CAN6.STBY/PWM3.P2/TRGM.P26/SDM1.DAT1/CPU0.NMI/ETH0.EVTO3/TSW0.EVTO3</text>
<text x="69.1" y="129.1">PF29/TMR7.COMP3/URTF.DE/URTF.RTS/I2C5.SCL/SPI7.MOSI/CAN7.STBY/PWM3.P5/TRGM.P29/SDM1.CLK2</text>
<text x="69.1" y="131.7">PF30/URTF.RXD/SPI7.DAT2/CAN7.RXD/PWM3.P6/TRGM.P30/SDM1.CLK3</text>
<text x="69.1" y="126.6">PF28/URTF.CTS/I2C5.SDA/SPI7.MISO/PWM3.P4/TRGM.P28/SDM1.DAT2/CPU1.NMI</text>
<text x="69.1" y="134.2">PF31/TMR6.COMP3/URTF.TXD/SPI7.DAT3/CAN7.TXD/PWM3.P7/TRGM.P31/SDM1.DAT3</text>
</g>
<g font-size="1.8" fill="#840000">
<text x="64.1" y="23.9">K12</text>
<text x="64.1" y="34">N12</text>
<text x="64.2" y="31.5">T13</text>
<text x="64.1" y="39.1">N13</text>
<text x="64.1" y="41.7">N14</text>
<text x="64.1" y="36.6">U12</text>
<text x="64.1" y="46.7">U11</text>
<text x="64.1" y="44.2">R14</text>
<text x="64.1" y="51.8">R12</text>
<text x="64.1" y="49.3">R13</text>
<text x="64.1" y="56.9">U13</text>
<text x="64.1" y="59.4">P12</text>
<text x="64.1" y="54.4">P13</text>
<text x="64.1" y="64.5">U14</text>
<text x="64.2" y="62">T14</text>
<text x="64.1" y="67.1">U15</text>
<text x="64.2" y="69.6">T15</text>
<text x="64.2" y="87.4">L12</text>
<text x="64.7" y="95">U9</text>
<text x="64.1" y="97.5">U10</text>
<text x="64.2" y="100.1">T10</text>
<text x="64.1" y="107.7">N11</text>
<text x="64.2" y="105.2">T11</text>
<text x="64.8" y="102.6">T8</text>
<text x="64.7" y="112.8">R8</text>
<text x="64.8" y="110.2">T9</text>
<text x="64.1" y="117.9">P10</text>
<text x="64.7" y="115.3">P9</text>
<text x="64.1" y="122.9">P11</text>
<text x="64.1" y="125.5">R10</text>
<text x="64.2" y="120.4">T12</text>
<text x="64.1" y="128">N10</text>
<text x="64.7" y="130.6">N9</text>
<text x="64.7" y="133.1">R9</text>
</g>
<text font-size="1.8" fill="#000084" x="22.5" y="30.1">PF[0..31]</text>
<g font-size="1.8">
<text x="55.9" y="33.9">PF1</text>
<text x="55.9" y="31.4">PF0</text>
<text x="55.9" y="36.5">PF2</text>
<text x="55.9" y="41.6">PF4</text>
<text x="55.9" y="39">PF3</text>
<text x="55.9" y="44.1">PF5</text>
<text x="55.9" y="46.6">PF6</text>
<text x="55.9" y="51.7">PF8</text>
<text x="55.9" y="49.2">PF7</text>
<text x="55.9" y="54.3">PF9</text>
<text x="55.9" y="56.8">PF10</text>
<text x="55.9" y="59.3">PF11</text>
<text x="55.9" y="61.9">PF12</text>
<text x="55.9" y="64.4">PF13</text>
<text x="55.9" y="67">PF14</text>
<text x="55.9" y="69.5">PF15</text>
<text x="55.9" y="94.9">PF16</text>
<text x="55.9" y="97.4">PF17</text>
<text x="55.9" y="100">PF18</text>
<text x="55.9" y="102.5">PF19</text>
<text x="55.9" y="105.1">PF20</text>
<text x="55.9" y="107.6">PF21</text>
<text x="55.9" y="110.1">PF22</text>
<text x="55.9" y="112.7">PF23</text>
<text x="55.9" y="117.8">PF25</text>
<text x="55.9" y="115.2">PF24</text>
<text x="55.9" y="125.4">PF28</text>
<text x="55.9" y="122.8">PF27</text>
<text x="55.9" y="120.3">PF26</text>
<text x="55.9" y="130.5">PF30</text>
<text x="55.9" y="127.9">PF29</text>
<text x="55.9" y="133">PF31</text>
</g>
</svg>
